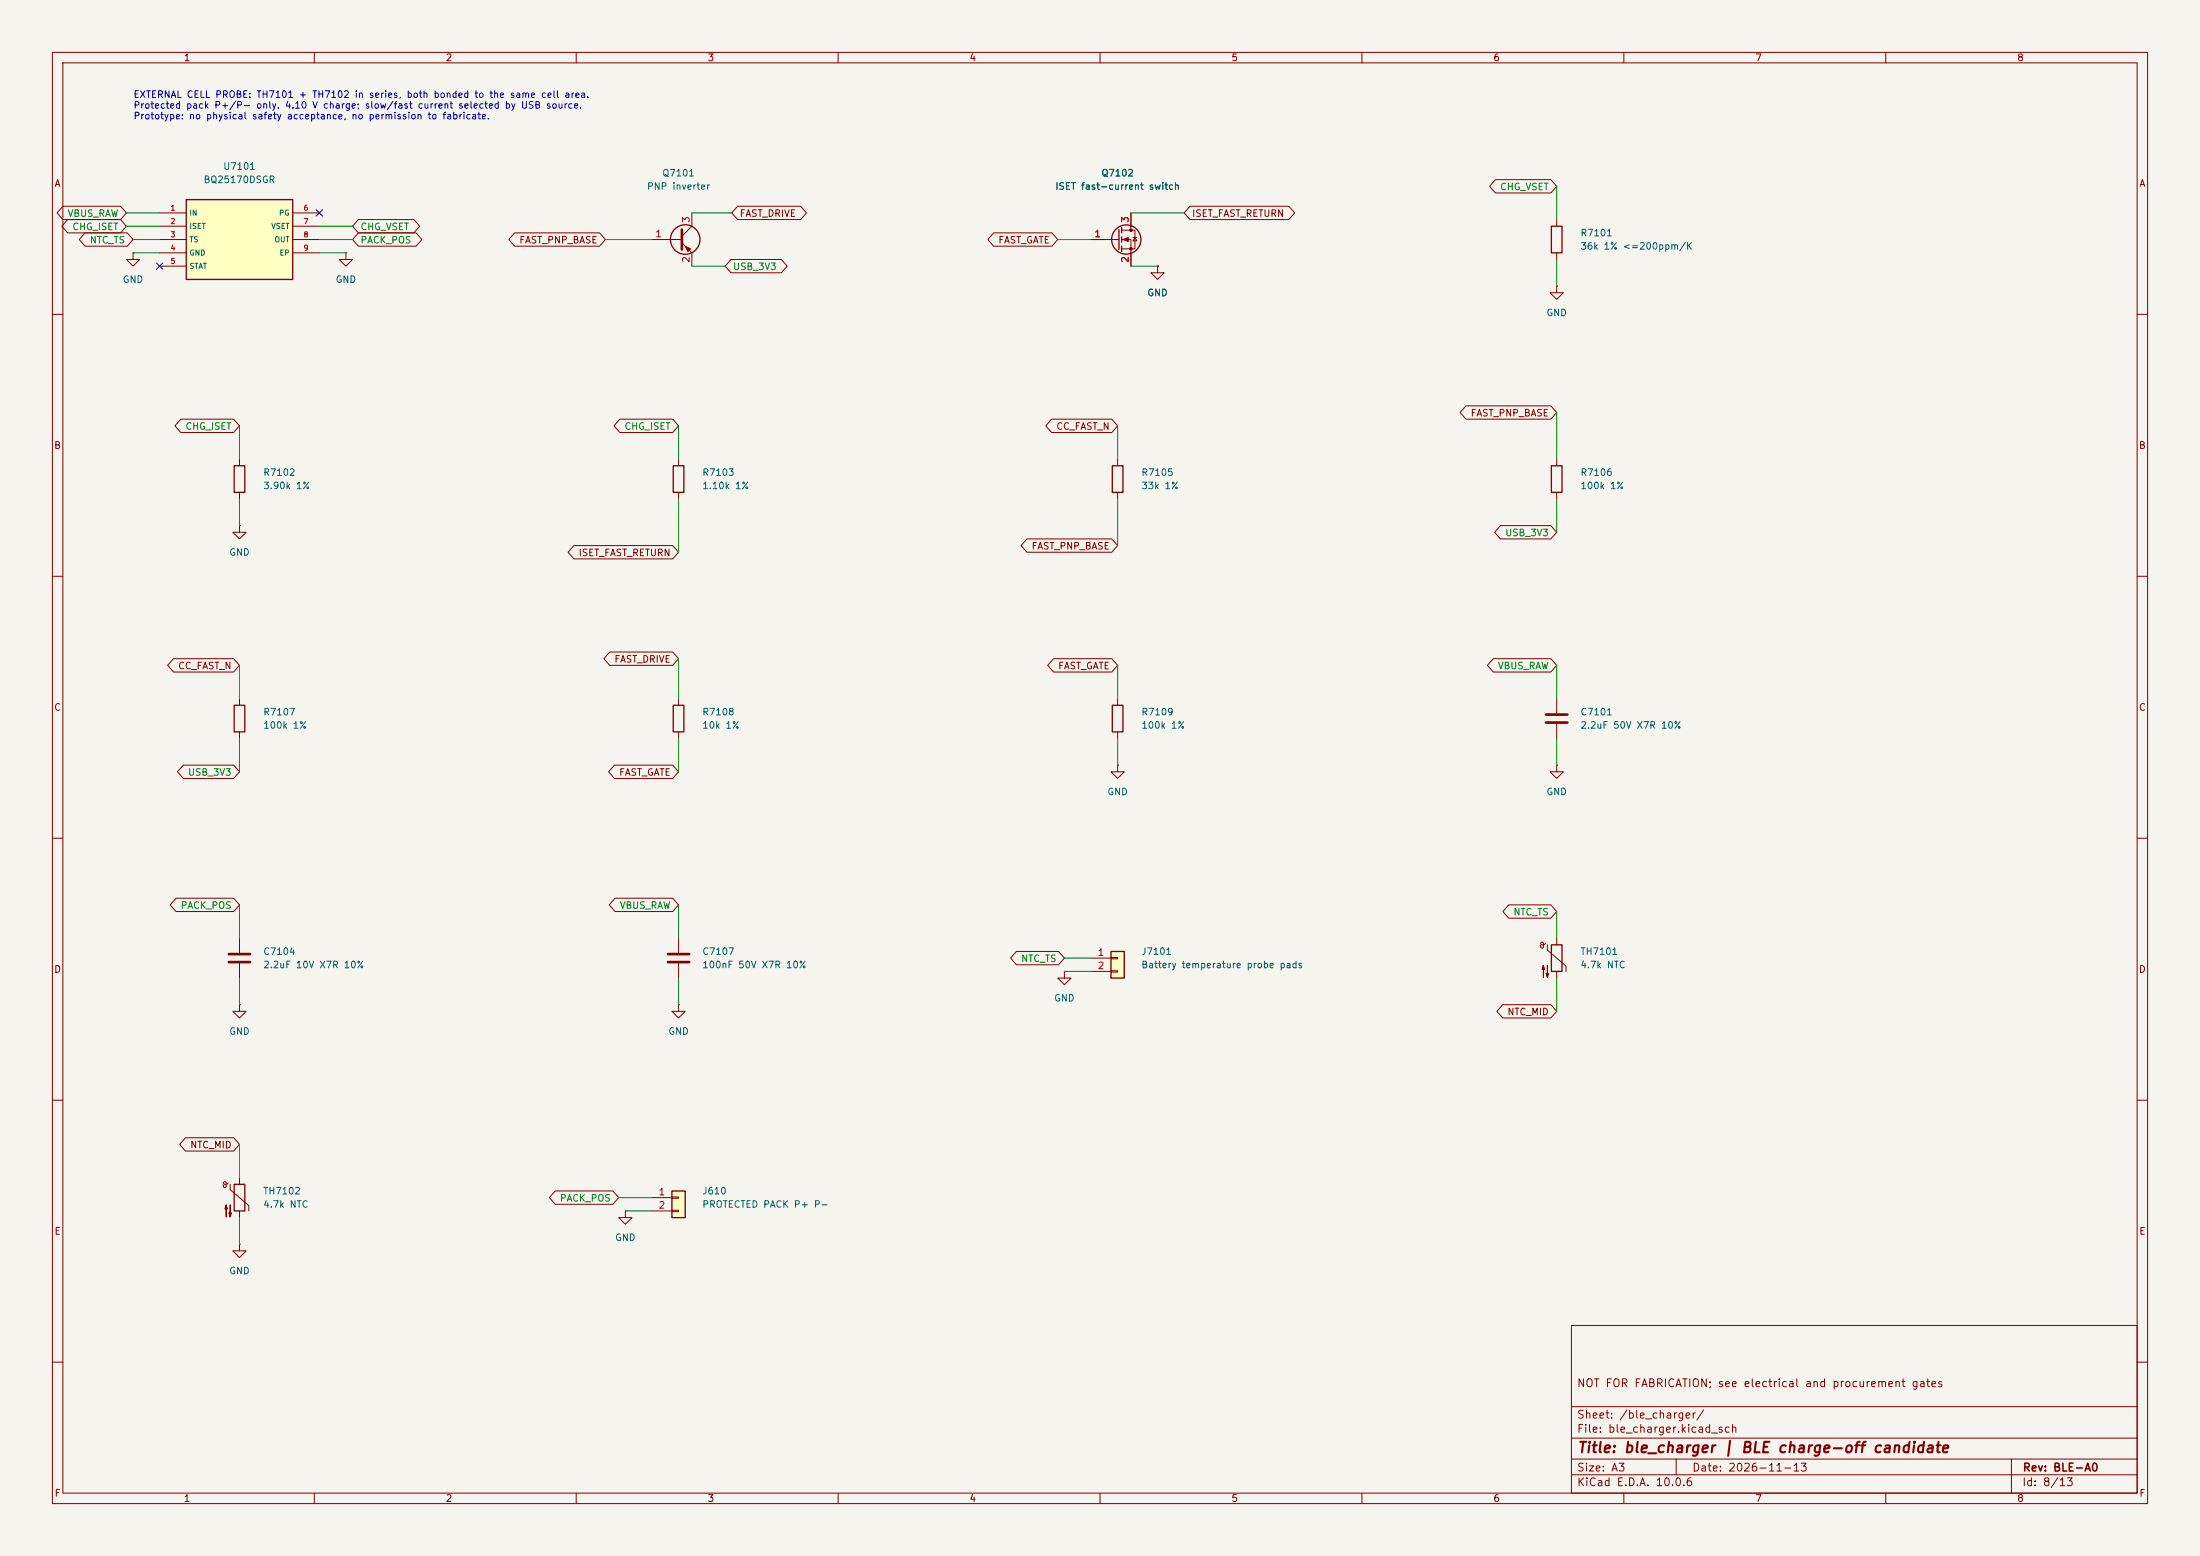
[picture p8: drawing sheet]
<svg xmlns="http://www.w3.org/2000/svg" width="420mm" height="297mm" viewBox="0 0 420 297" stroke-linecap="round" stroke-linejoin="round" font-family="sans-serif">
<path d="M0 0h420v297h-420z" fill="#f5f4ef" stroke="#f5f4ef" stroke-width=".19"/>
<g fill="none" stroke="#840000" stroke-width=".19">
<path d="M10 10h400v277h-400zM12 12h396v273h-396zM60 10v2M110 10v2M160 10v2M210 10v2M260 10v2M310 10v2M360 10v2M124.5 45.7h5.7M130.2 46.4l1.9 1.9v2.5M132.1 40.6v2.6l-1.9 1.9"/>
<path d="M208.3 45.7h5.3M214.1 43.9h2.6v3.6h-2.6M214.1 45.7h1.8v5.1M215.9 40.6v3.3M216.3 45.3h.7M216.7 45.3l.3 .7h-.7zM221 50.8v1.3h1.2l-1.2 1.2-1.3-1.2h1.3M221 50.8h.1M10 60h2M408 60h2M10 110h2M408 110h2"/>
<path d="M45.7 133.4v1.2M45.7 139.7v1.3M10 160h2M213.4 146.1v1.2h1.2l-1.2 1.3-1.3-1.3h1.3M213.4 146.1h.1M297.2 146.1v1.2h1.2l-1.2 1.3-1.3-1.3h1.3M297.2 146.1h.1M408 160h2M45.7 179.1v2.8M129.5 179.1v2.8M297.2 179.1v1.2M45.7 183.9v2.8"/>
<path d="M129.5 183.9v2.8M295 180.1l-.2 .2-.4 .1-.2-.2v-.3l.2-.1 .2 .2v.8l-.1 .2-.3-.1-.2-.4M295.4 180.3v1.1l3.6 3v1M297.2 185.4v1.3M10 210h2M408 210h2M300 253h108v32h-108zM10 260h2M300 278.5h108M300 274.5h108M300 268.5h108M320 278.5v3"/>
<path d="M384 278.5v6.5M408 260h2M60 285v2M110 285v2M160 285v2M210 285v2M260 285v2M300 281.5h108M310 285v2M360 285v2"/>
</g>
<g fill="none" stroke="#840000" stroke-width=".25">
<path d="M213.6 43.8v3.8M214.1 43.4v1.1M214.1 45.2v1M214.1 47v1M44.7 134.6h2v5.1h-2zM296.2 180.3h2v5.1h-2z"/>
<circle cx="130.8" cy="45.7" r="2.82"/>
<circle cx="215" cy="45.7" r="2.79"/>
</g>
<g fill="#840000" stroke="#840000" stroke-width=".19">
<path d="M214.4 45.7l1-.4v.8z"/>
<path d="M294.6 184.3l.3 .7h-.5l.2-.7v2.3z"/>
<path d="M295.4 184.3v2.3l-.3-.8h.6l-.3 .8z"/>
<path d="M130.8 47l1 .5-.5 .5z"/>
<circle cx="215.9" cy="43.9" r=".25"/>
<circle cx="215.9" cy="47.5" r=".25"/>
</g>
<path d="M130.2 43.8v3.8M43.7 182.1h4.1M43.7 183.6h4.1M127.5 182.1h4.1M127.5 183.6h4.1" fill="none" stroke="#840000" stroke-width=".51"/>
<path d="M212.1 181.6h2.5v5.1h-2.5z" fill="#ffffc2"/>
<path d="M296.2 43.2h2v5.1h-2zM212.1 181.6h2.5v5.1h-2.5z" fill="none" stroke="#840000" stroke-width=".25"/>
<path d="M66 48.3v1.2h1.3l-1.3 1.3-1.2-1.3h1.2M66 48.3h.1M297.2 41.9v1.3M297.2 48.3v1.2M203.2 185.4v1.3h1.3l-1.3 1.3-1.3-1.3h1.3M203.2 185.4h.1M208.3 182.9h3.8M208.3 185.4h3.8M212.1 182.8h1.3v.2h-1.3zM212.1 185.3h1.3v.2h-1.3z" fill="none" stroke="#840000" stroke-width=".19"/>
<path d="M128.3 227.3h2.5v5.1h-2.5z" fill="#ffffc2"/>
<path d="M128.5 88.9h2.1v5.1h-2.1zM212.3 88.9h2.1v5.1h-2.1zM212.3 134.6h2.1v5.1h-2.1zM128.3 227.3h2.5v5.1h-2.5z" fill="none" stroke="#840000" stroke-width=".25"/>
<g fill="none" stroke="#840000" stroke-width=".19">
<path d="M297.2 54.6v1.3h1.2l-1.2 1.3-1.3-1.3h1.3M297.2 54.6h.1M129.5 87.6v1.3M129.5 94v1.3M213.4 87.6v1.3M213.4 94v1.3M213.4 133.4v1.2M213.4 139.7v1.3M45.7 237.5v1.3h1.3l-1.3 1.2-1.3-1.2h1.3M45.7 237.5h.1M119.4 231.1v1.3h1.2l-1.2 1.3-1.3-1.3h1.3M119.4 231.1h.1"/>
<path d="M124.5 228.6h3.8M124.5 231.1h3.8M128.3 228.5h1.2v.2h-1.2zM128.3 231h1.2v.3h-1.2z"/>
</g>
<path d="M35.6 38.1h20.3v15.2h-20.3z" fill="#ffffc2"/>
<path d="M35.6 38.1h20.3v15.2h-20.3zM44.7 88.9h2v5.1h-2zM296.2 88.9h2v5.1h-2zM128.5 134.6h2.1v5.1h-2.1zM44.7 226.1h2v5h-2z" fill="none" stroke="#840000" stroke-width=".25"/>
<g fill="none" stroke="#840000" stroke-width=".19">
<path d="M12 39.4h11l1.1 1.2-1.1 1.3h-11l-1.1-1.3zM140.8 39.4h12l1.2 1.2-1.2 1.3h-12l-1.1-1.3zM227.2 39.4h18.8l1.2 1.2-1.2 1.3h-18.8l-1.1-1.3zM285.5 34.3h10.6l1.1 1.3-1.1 1.2h-10.6l-1.1-1.2zM12.9 41.9h10.1l1.1 1.3-1.1 1.3h-10.1l-1.1-1.3zM16.2 44.4h8.1l1.1 1.3-1.1 1.3h-8.1l-1.1-1.3zM25.4 48.3v1.2h1.3l-1.3 1.3-1.3-1.3h1.3M25.4 48.3h.1M30.5 40.6h5.1M30.5 43.2h5.1M30.5 45.7h5.1M30.5 48.3h5.1"/>
<path d="M30.5 50.8h5.1M55.9 40.6h5.1M55.9 43.2h5.1M55.9 45.7h5.1M55.9 48.3h5.1M68.4 41.9h10.6l1.1 1.3-1.1 1.3h-10.6l-1.1-1.3zM68.4 44.4h11l1.1 1.3-1.1 1.3h-11l-1.1-1.3zM98.2 44.4h16.3l1.1 1.3-1.1 1.3h-16.3l-1.1-1.3zM139.5 49.5h9.7l1.1 1.3-1.1 1.3h-9.7l-1.1-1.3zM189.7 44.4h11.1l1.1 1.3-1.1 1.3h-11.1l-1.1-1.3zM208.3 45.7h2.5M215.9 40.6v2.6"/>
<path d="M215.9 48.3v2.5M221 50.8h.1M279.9 77.5h16.2l1.1 1.2-1.1 1.3h-16.2l-1.2-1.3zM34.5 80h10.1l1.1 1.3-1.1 1.3h-10.1l-1.1-1.3zM45.7 87.6v1.3M45.7 94v1.3M118.3 80h10.1l1.1 1.3-1.1 1.3h-10.1l-1.1-1.3zM200.8 80h11.4l1.2 1.3-1.2 1.3h-11.4l-1.2-1.3zM297.2 87.6v1.3M297.2 94v1.3M45.7 100.3v1.3h1.3l-1.3 1.3-1.3-1.3h1.3M45.7 100.3h.1"/>
<path d="M109.6 104.1h18.8l1.1 1.3-1.1 1.3h-18.8l-1.2-1.3zM196 102.9h16.2l1.2 1.2-1.2 1.3h-16.2l-1.1-1.3zM286.4 100.3h9.7l1.1 1.3-1.1 1.3h-9.7l-1.1-1.3zM33.1 125.7h11.5l1.1 1.3-1.1 1.3h-11.5l-1.1-1.3zM116.4 124.5h12l1.1 1.2-1.1 1.3h-12l-1.1-1.3zM129.5 133.4v1.2M129.5 139.7v1.3M201.1 125.7h11.1l1.2 1.3-1.2 1.3h-11.1l-1.1-1.3zM285.1 125.7h11l1.1 1.3-1.1 1.3h-11l-1.2-1.3zM297.2 133.4v2.7M297.2 138.2v2.8M35 146h9.6l1.1 1.3-1.1 1.3h-9.6l-1.1-1.3z"/>
<path d="M117.3 146h11.1l1.1 1.3-1.1 1.3h-11.1l-1.1-1.3zM33.6 171.4h11l1.1 1.3-1.1 1.3h-11l-1.1-1.3zM117.4 171.4h11l1.1 1.3-1.1 1.3h-11l-1.1-1.3zM288 172.7h8.1l1.1 1.3-1.1 1.3h-8.1l-1.1-1.3zM45.7 191.8v1.2h1.3l-1.3 1.3-1.3-1.3h1.3M45.7 191.8h.1M129.5 191.8v1.2h1.3l-1.3 1.3-1.2-1.3h1.2M129.5 191.8h.1M194 181.6h8.1l1.1 1.3-1.1 1.3h-8.1l-1.1-1.3zM286.9 191.8h9.2l1.1 1.2-1.1 1.3h-9.2l-1.1-1.3zM35.4 217.2h9.2l1.1 1.2-1.1 1.3h-9.2l-1.1-1.3zM43.6 225.8l-.3 .2-.3 .1-.3-.1v-.3l.3-.1 .2 .1v.8l-.2 .2-.2-.1-.3-.4"/>
<path d="M43.9 226.1v1l3.6 3v1M45.7 224.8v1.3M45.7 231.1v1.3M106 227.3h11l1.1 1.3-1.1 1.3h-11l-1.1-1.3z"/>
</g>
<g fill="#840000" stroke="#840000" stroke-width=".19">
<path d="M43.2 230l.2 .8h-.5l.3-.8v2.3z"/>
<path d="M43.9 230v2.3l-.2-.8h.5l-.3 .8z"/>
</g>
<path d="M295.1 136.4h4.1M295.1 137.9h4.1" fill="none" stroke="#840000" stroke-width=".51"/>
<g fill="none" stroke="#008400" stroke-width=".19">
<path d="M297.2 35.6v6.3M24.1 43.2h6.4M24.1 40.6h6.4M25.4 45.7h5.1M25.4 48.3h5.1M61 43.2h6.3M61 45.7h6.3M61 48.3h5M132.1 50.8h6.3M215.9 50.8h5.1M297.2 49.5v5.1M45.7 81.3v6.3"/>
<path d="M45.7 95.3v5M129.5 81.3v6.3M297.2 95.3v6.3M297.2 127v6.4M45.7 141v6.3M213.4 141v5.1M297.2 141v5.1M45.7 172.7v6.4M129.5 172.7v6.4M297.2 174v5.1M45.7 186.7v5.1M129.5 186.7v5.1"/>
<path d="M203.2 182.9h5.1M203.2 185.4h5.1M45.7 232.4v5.1M118.1 228.6h6.4M119.4 231.1h5.1"/>
</g>
<g fill="none" stroke="#009600" stroke-width=".19">
<path d="M115.6 45.7h8.9M132.1 40.6h7.6M201.9 45.7h6.4M215.9 40.6h10.2M297.2 78.7v8.9M129.5 95.3v10.1M213.4 81.3v6.3M213.4 95.3v8.8M45.7 127v6.4M129.5 125.7v7.7M213.4 127v6.4M129.5 141v6.3"/>
<path d="M297.2 186.7v6.3M45.7 218.4v6.4"/>
</g>
<path d="M29.9 50.2l1.2 1.2M31.1 50.2l-1.2 1.2M60.4 40l1.2 1.2M61.6 40l-1.2 1.2" fill="none" stroke="#000084" stroke-width=".19"/>
<text font-size="2" fill="#840000" x="301" y="277.8">Title: ble_charger | BLE charge-off candidate</text>
<g font-size="1.5" fill="#840000">
<text x="300.9" y="265.1">NOT FOR FABRICATION; see electrical and procurement gates</text>
<text x="300.9" y="273.8">File: ble_charger.kicad_sch</text>
<text x="300.9" y="271.1">Sheet: /ble_charger/</text>
<text x="300.9" y="281.2">Size: A3</text>
<text x="322.9" y="281.2">Date: 2026-11-13</text>
<text x="386" y="281.2">Rev: BLE-A0</text>
<text x="300.9" y="284">KiCad E.D.A. 10.0.6</text>
<text x="385.9" y="284">Id: 8/13</text>
</g>
<g font-size="1.3" fill="#840000">
<text x="35" y="12">1</text>
<text x="85" y="12">2</text>
<text x="135" y="12">3</text>
<text x="185" y="12">4</text>
<text x="235" y="12">5</text>
<text x="285" y="12">6</text>
<text x="335" y="12">7</text>
<text x="385" y="12">8</text>
<text x="10.3" y="36">A</text>
<text x="408.3" y="36">A</text>
<text x="141.1" y="41.7">FAST_DRIVE</text>
<text x="227.5" y="41.7">ISET_FAST_RETURN</text>
<text x="99" y="46.8">FAST_PNP_BASE</text>
<text x="190.5" y="46.8">FAST_GATE</text>
<text x="201.5" y="82.3">CC_FAST_N</text>
<text x="280.6" y="79.8">FAST_PNP_BASE</text>
<text x="10.2" y="86">B</text>
<text x="408.2" y="86">B</text>
<text x="110.3" y="106.5">ISET_FAST_RETURN</text>
<text x="196.8" y="105.2">FAST_PNP_BASE</text>
<text x="33.9" y="128.1">CC_FAST_N</text>
<text x="117.2" y="126.8">FAST_DRIVE</text>
<text x="201.9" y="128.1">FAST_GATE</text>
<text x="10.2" y="136">C</text>
<text x="408.2" y="136">C</text>
<text x="118.1" y="148.4">FAST_GATE</text>
<text x="10.2" y="186">D</text>
<text x="408.2" y="186">D</text>
<text x="287.7" y="194.1">NTC_MID</text>
<text x="36.2" y="219.5">NTC_MID</text>
<text x="10.3" y="236">E</text>
<text x="408.3" y="236">E</text>
<text x="10.3" y="286">F</text>
<text x="35" y="287">1</text>
<text x="85" y="287">2</text>
<text x="135" y="287">3</text>
<text x="185" y="287">4</text>
<text x="235" y="287">5</text>
<text x="285" y="287">6</text>
<text x="335" y="287">7</text>
<text x="385" y="287">8</text>
<text x="408.3" y="286">F</text>
</g>
<g font-size="1.3" fill="#0000c2">
<text x="25.4" y="19">EXTERNAL CELL PROBE: TH7101 + TH7102 in series, both bonded to the same cell area.</text>
<text x="25.4" y="21">Protected pack P+/P- only. 4.10 V charge; slow/fast current selected by USB source.</text>
<text x="25.4" y="23.1">Prototype: no physical safety acceptance, no permission to fabricate.</text>
</g>
<g font-size="1.3" fill="#006464">
<text x="38.8" y="35.3">BQ25170DSGR</text>
<text x="42.5" y="32.7">U7101</text>
<text x="126.3" y="34">Q7101</text>
<text x="210.1" y="34">Q7102</text>
<text x="123.4" y="36.5">PNP inverter</text>
<text x="201.3" y="36.5">ISET fast-current switch</text>
<text x="301.6" y="45.4">R7101</text>
<text x="301.6" y="48">36k 1% &lt;=200ppm/K</text>
<text x="23.3" y="54.3">GND</text>
<text x="64" y="54.3">GND</text>
<text x="218.9" y="56.8">GND</text>
<text x="295.1" y="60.7">GND</text>
<text x="50.1" y="91.1">R7102</text>
<text x="50.1" y="93.7">3.90k 1%</text>
<text x="134" y="91.1">R7103</text>
<text x="134" y="93.7">1.10k 1%</text>
<text x="217.8" y="91.1">R7105</text>
<text x="217.8" y="93.7">33k 1%</text>
<text x="301.6" y="91.1">R7106</text>
<text x="301.6" y="93.7">100k 1%</text>
<text x="43.7" y="106.4">GND</text>
<text x="50.1" y="136.9">R7107</text>
<text x="134" y="136.9">R7108</text>
<text x="217.8" y="136.9">R7109</text>
<text x="301.6" y="136.9">C7101</text>
<text x="50.1" y="139.4">100k 1%</text>
<text x="134" y="139.4">10k 1%</text>
<text x="217.8" y="139.4">100k 1%</text>
<text x="301.6" y="139.4">2.2uF 50V X7R 10%</text>
<text x="211.3" y="152.1">GND</text>
<text x="295.1" y="152.1">GND</text>
<text x="50.1" y="182.6">C7104</text>
<text x="50.1" y="185.1">2.2uF 10V X7R 10%</text>
<text x="134" y="182.6">C7107</text>
<text x="134" y="185.1">100nF 50V X7R 10%</text>
<text x="217.8" y="182.6">J7101</text>
<text x="217.8" y="185.1">Battery temperature probe pads</text>
<text x="301.6" y="182.6">TH7101</text>
<text x="301.6" y="185.1">4.7k NTC</text>
<text x="201.1" y="191.5">GND</text>
<text x="43.7" y="197.8">GND</text>
<text x="127.5" y="197.8">GND</text>
<text x="50.1" y="228.3">TH7102</text>
<text x="50.1" y="230.8">4.7k NTC</text>
<text x="134" y="228.3">J610</text>
<text x="134" y="230.8">PROTECTED PACK P+ P-</text>
<text x="117.3" y="237.2">GND</text>
<text x="43.7" y="243.5">GND</text>
</g>
<g font-size="1.3" fill="#008400">
<text x="12.8" y="41.7">VBUS_RAW</text>
<text x="286.3" y="36.6">CHG_VSET</text>
<text x="13.7" y="44.2">CHG_ISET</text>
<text x="17" y="46.8">NTC_TS</text>
<text x="68.7" y="44.2">CHG_VSET</text>
<text x="68.7" y="46.8">PACK_POS</text>
<text x="139.8" y="51.9">USB_3V3</text>
<text x="35.3" y="82.3">CHG_ISET</text>
<text x="119.1" y="82.3">CHG_ISET</text>
<text x="287.2" y="102.7">USB_3V3</text>
<text x="285.8" y="128.1">VBUS_RAW</text>
<text x="35.8" y="148.4">USB_3V3</text>
<text x="34.4" y="173.8">PACK_POS</text>
<text x="118.2" y="173.8">VBUS_RAW</text>
<text x="288.8" y="175">NTC_TS</text>
<text x="194.8" y="183.9">NTC_TS</text>
<text x="106.8" y="229.7">PACK_POS</text>
</g>
<g font-size="1.3" fill="#a90000">
<text x="125" y="45.6">1</text>
<text x="131.9" y="42.6" transform="rotate(-90 131.9 42.6)">3</text>
<text x="208.8" y="45.6">1</text>
<text x="215.8" y="42.6" transform="rotate(-90 215.8 42.6)">3</text>
<text x="131.9" y="50.3" transform="rotate(-90 131.9 50.3)">2</text>
<text x="215.8" y="50.3" transform="rotate(-90 215.8 50.3)">2</text>
<text x="209.5" y="182.7">1</text>
<text x="209.5" y="185.3">2</text>
<text x="125.6" y="228.5">1</text>
<text x="125.6" y="231">2</text>
</g>
<g font-size="1" fill="#a90000">
<text x="32.4" y="40.5">1</text>
<text x="57.8" y="40.5">6</text>
<text x="32.4" y="43">2</text>
<text x="32.4" y="45.5">3</text>
<text x="57.8" y="43">7</text>
<text x="57.8" y="45.5">8</text>
<text x="32.4" y="48.1">4</text>
<text x="32.4" y="50.6">5</text>
<text x="57.8" y="48.1">9</text>
</g>
<g font-size="1" fill="#006464">
<text x="36.1" y="41.4">IN</text>
<text x="53.2" y="41.4">PG</text>
<text x="36.1" y="43.9">ISET</text>
<text x="36.1" y="46.5">TS</text>
<text x="51.7" y="43.9">VSET</text>
<text x="52.3" y="46.5">OUT</text>
<text x="36.1" y="49">GND</text>
<text x="36.1" y="51.6">STAT</text>
<text x="53.3" y="49">EP</text>
</g>
</svg>
